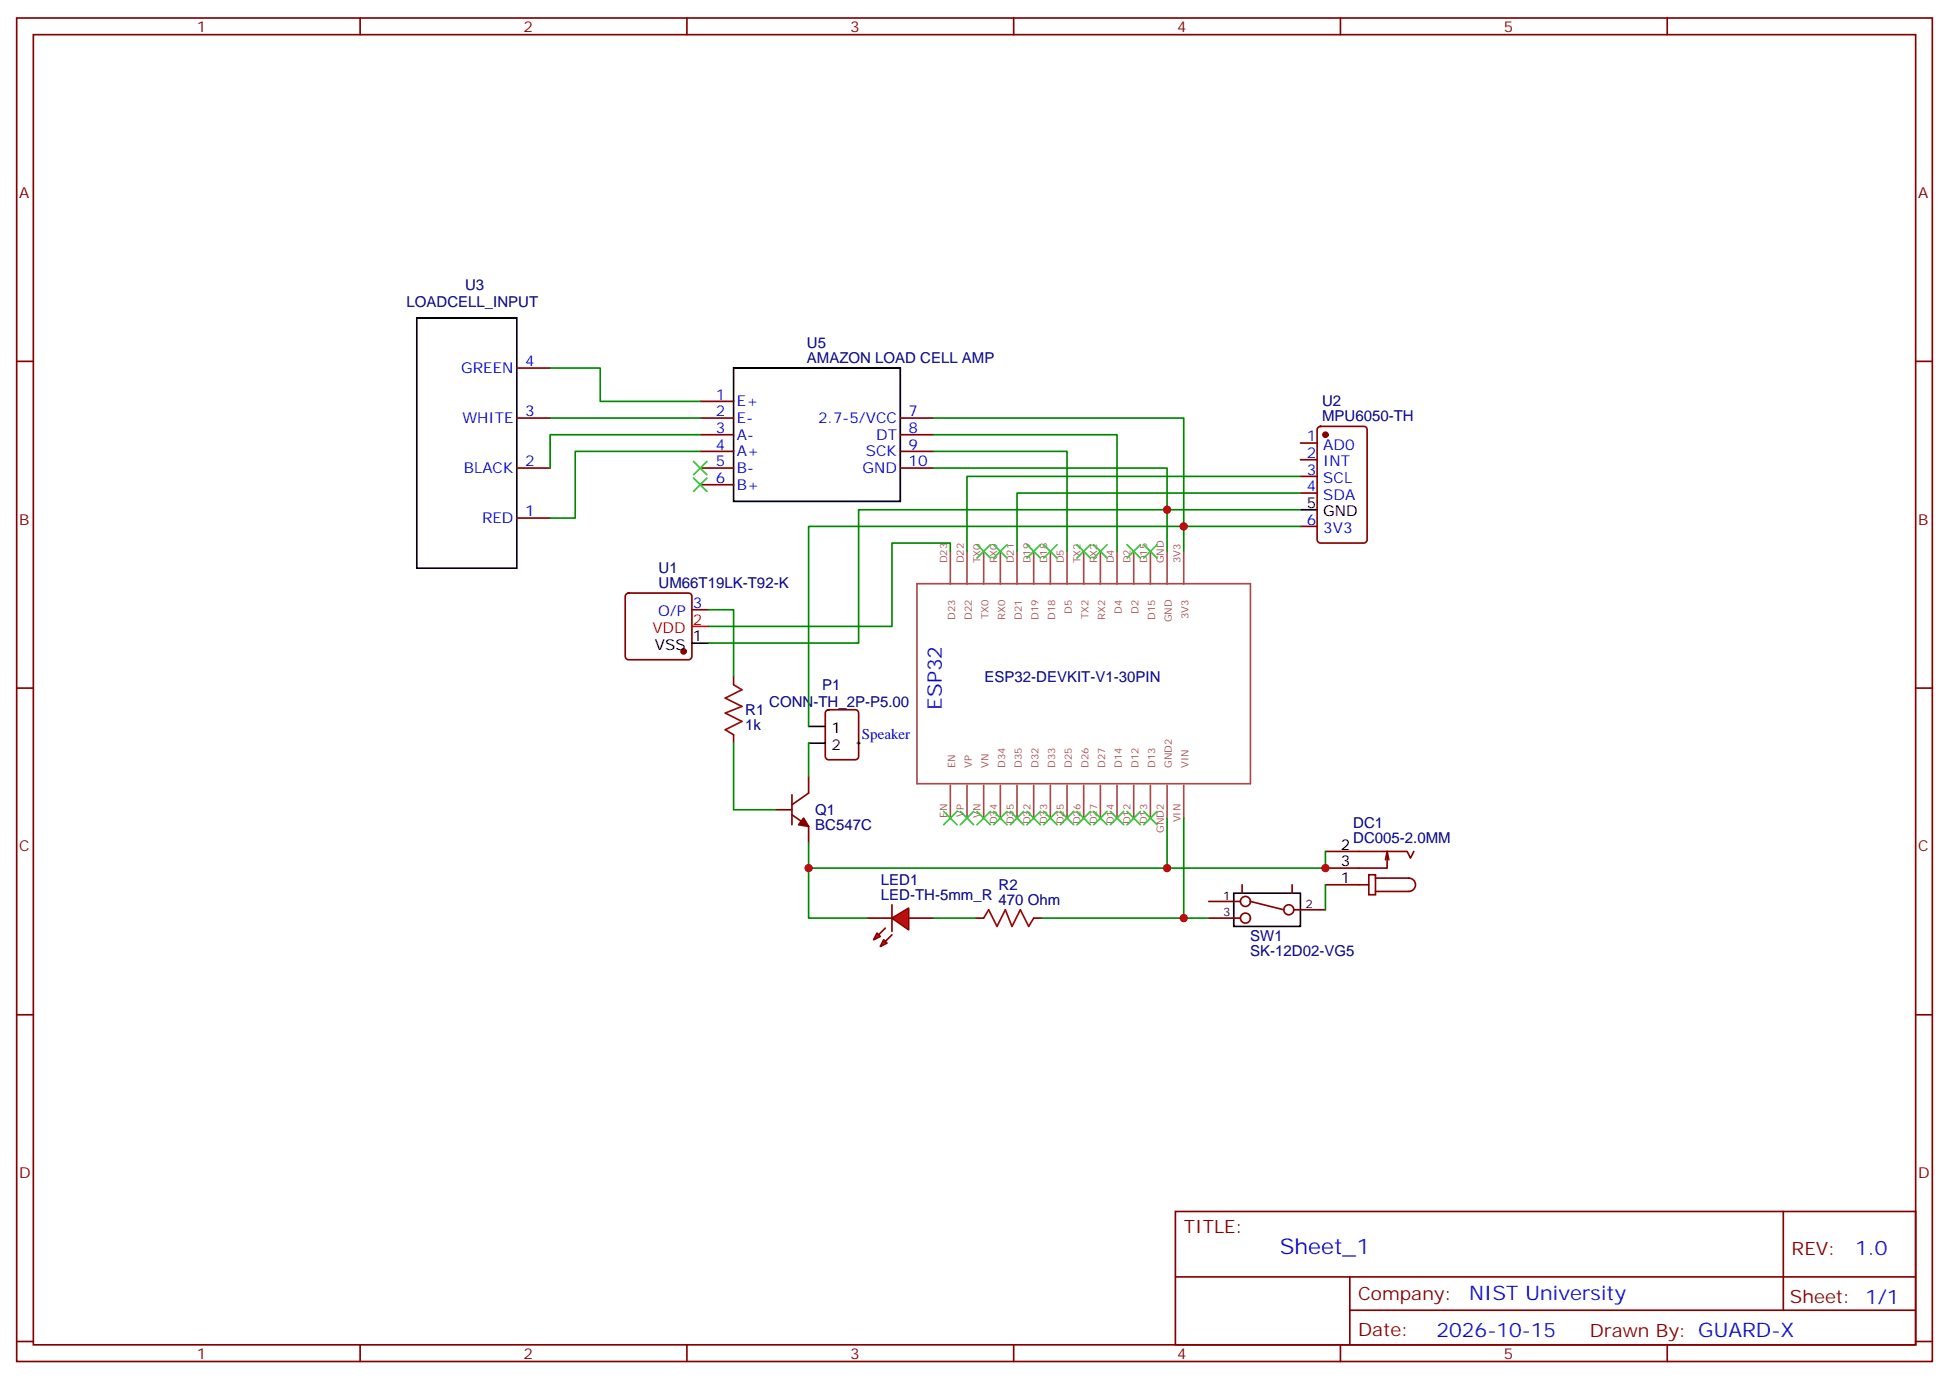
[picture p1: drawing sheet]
<svg xmlns="http://www.w3.org/2000/svg" width="412mm" height="292mm" viewBox="0 0 412 292" stroke-linecap="round" stroke-linejoin="round" font-family="sans-serif">
<g fill="none" stroke="#870000" stroke-width=".35">
<path d="M3.5 3.8h405.4v284.3h-405.4zM7.1 7.3h398.2v277.3h-398.2zM76.2 3.8v3.5M145.3 3.8v3.5M214.5 3.8v3.5M283.6 3.8v3.5M352.8 3.8v3.5M3.5 76.5h3.6M109.4 77.9h7M405.3 76.5h3.6M109.4 88.5h7M109.4 99.1h7"/>
<path d="M148.2 84.9h7M148.2 88.5h7M148.2 92h7M148.2 95.5h7M148.2 99.1h7M190.5 88.5h7.1M190.5 92h7.1M190.5 95.5h7.1M190.5 99.1h7.1M109.4 109.6h7M148.2 102.6h7M132.5 125.7l.5-.2h12.7a.71 .71 0 0 1 .7 .7v12.7a.76 .76 0 0 1-.7 .7h-12.7a.76 .76 0 0 1-.7-.7v-12.7z"/>
<path d="M146.4 129h3.5M3.5 145.6h3.6M155.2 143.2v1.7M155.2 155.5v1.8M174.9 150.4l.4-.2h5.7a.71 .71 0 0 1 .7 .7v9.2a.76 .76 0 0 1-.7 .7h-5.7a.76 .76 0 0 1-.7-.7v-9.2zM405.3 145.6h3.6M164 171.4h3.6M167.6 172.4l3.5 2.5v3.5M167.6 168.2v6.4M171.1 164.3v3.6l-3.5 2.4M206.4 194.3h1.7M218.7 194.3h1.8"/>
<path d="M280.5 180.2h17.2l.7 1.4 .8-1.4M280.5 187.3h9.1M289.6 185.1h1.4v4.3h-1.4zM291 185.8h7.1a1.41 1.41 0 0 1 1.4 1.5 1.41 1.41 0 0 1-1.4 1.4h-7.1M293.5 180.2l-.3 1.8M293.9 182l-.4-1.8v3.5h-13M3.5 214.8h3.6M405.3 214.8h3.6M248.7 256.4h156.6v28.2h-156.6zM377.3 256.4v20.9M248.7 270.2h156.5M285.6 277.3h119.6"/>
<path d="M285.6 270.2v14.2M3.5 283.9h3.6M76.2 284.6v3.5M145.3 284.6v3.5M214.5 284.6v3.5M283.6 284.6v3.5M352.8 284.6v3.5M405.3 283.9h3.6"/>
</g>
<g fill="none" stroke="#a64a4a" stroke-width=".35">
<path d="M201.1 116.7v6.9M204.6 116.7v6.9M208.1 116.7v6.9M211.7 116.7v6.9M215.2 116.7v6.9M218.7 116.7v6.9M222.2 116.7v6.9M225.8 116.7v6.9M229.3 116.7v6.9M232.8 116.7v6.9M236.4 116.7v6.9M239.9 116.7v6.9"/>
<path d="M243.4 116.7v6.9M246.9 116.7v6.9M250.5 116.7v6.9M194 123.5h70.6v42.4h-70.6zM201.1 166.2v6.9M204.6 166.2v6.9M208.1 166.2v6.9M211.7 166.2v6.9M215.2 166.2v6.9M218.7 166.2v6.9M222.2 166.2v6.9M225.8 166.2v6.9"/>
<path d="M229.3 166.2v6.9M232.8 166.2v6.9M236.4 166.2v6.9M239.9 166.2v6.9M243.4 166.2v6.9M246.9 166.2v6.9M250.5 166.2v6.9"/>
</g>
<path d="M88.2 67.3h21.2v52.9h-21.2zM155.2 77.9h35.3v28.2h-35.3zM146.4 136.1h3.5M171.1 153.7h3.5M171.1 157.3h3.5" fill="none" stroke="#000" stroke-width=".35"/>
<g fill="none" stroke="#008700" stroke-width=".35">
<path d="M116.4 77.9h10.6v7h21.2M116.4 88.5h31.8M148.2 95.5h-26.5v14.1h-5.3M148.2 92h-31.8v7.1M197.6 88.5h52.9v28.2M197.6 99.1h49.3v17.6M197.6 92h38.8v24.7M197.6 95.5h28.2v21.2M246.9 107.9h-65.2v28.2h-31.8M250.5 111.4h-79.4v42.3M149.9 129h5.3v14.2M155.2 157.3v14.1h8.8"/>
<path d="M171.1 157.3v7M246.9 173.1v10.6h-75.8v-5.3"/>
</g>
<g fill="#870000" stroke="#870000" stroke-width=".35">
<path d="M170 173.1l1.1 1.8-2.1-.3z"/>
<circle cx="144.6" cy="137.9" r=".53"/>
</g>
<path d="M146.4 132.6h3.5" fill="none" stroke="#f00" stroke-width=".35"/>
<path d="M146.8 97.6l2.8 2.9M149.6 97.6l-2.8 2.9M146.8 101.2l2.8 2.8M149.6 101.2l-2.8 2.8" fill="none" stroke="#3c3" stroke-width=".35"/>
<path d="M155.2 144.9l1.8 1.1-3.5 1.7 3.5 1.8-3.5 1.4 3.5 1.8-3.5 1.7 1.7 1.1M208.1 194.3l1.1-1.8 1.8 3.6 1.7-3.6 1.4 3.6 1.8-3.6 1.8 3.6 1-1.8" fill="none" stroke="#a10000" stroke-width=".35"/>
<path d="M181.3 157.3h.7M181.7 156.9v.7" fill="none" stroke="#000" stroke-width=".21"/>
<g fill="#f00" stroke="#870000" stroke-width=".35">
<path d="M188.7 194.3l3.6-2.1v4.6z"/>
<path d="M188.7 191.5v5.6z"/>
</g>
<g fill="#870000" stroke="#870000" stroke-width=".35">
<path d="M188.7 197.8l-1.4 1.4z"/>
<path d="M185.9 197.8l1.4-1.4z"/>
</g>
<g fill="#f00" stroke="#870000" stroke-width=".35">
<path d="M187 198.9l.7 .7-1.4 .7z"/>
<path d="M185.6 197.5l.7 .7-1.4 .7z"/>
</g>
<g fill="none" stroke="#870000" stroke-width=".35">
<path d="M275.2 93.8h3.5M275.2 97.3h3.5M278.9 90.4l.5-.2h9.2a.71 .71 0 0 1 .7 .7v23.3a.76 .76 0 0 1-.7 .7h-9.2a.76 .76 0 0 1-.7-.7v-23.3zM275.2 100.8h3.5M275.2 104.4h3.5M275.2 111.4h3.5M183.4 194.3h5.3M192.3 194.3h5.3M255.8 194.3h6.7M255.8 190.8h6.7M262.8 187.3v1.7M264.6 190.8l7 1.7"/>
<path d="M273.4 187.3v1.7M273.8 192.5h6.7"/>
<circle cx="263.5" cy="190.8" r="1.06"/>
<circle cx="263.5" cy="194.3" r="1.06"/>
<circle cx="272.7" cy="192.5" r="1.06"/>
</g>
<path d="M201.1 116.7v-1.8h-12.4v17.7h-38.8M246.9 107.9h28.3M250.5 111.4h24.7M275.2 104.4h-60v12.3M275.2 100.8h-70.6v15.9M250.5 173.1v21.2h5.3M171.1 183.7v10.6h12.3M197.6 194.3h8.8M220.5 194.3h30M280.5 180.2v3.5h-33.6M280.5 187.3v5.2" fill="none" stroke="#008700" stroke-width=".35"/>
<path d="M275.2 107.9h3.5M261.1 189h14.1v7.1h-14.1z" fill="none" stroke="#000" stroke-width=".35"/>
<g fill="none" stroke="#3c3" stroke-width=".35">
<path d="M206.7 115.3l2.8 2.8M209.5 115.3l-2.8 2.8M210.3 115.3l2.8 2.8M213.1 115.3l-2.8 2.8M217.3 115.3l2.8 2.8M220.1 115.3l-2.8 2.8M220.8 115.3l2.9 2.8M223.7 115.3l-2.9 2.8M227.9 115.3l2.8 2.8M230.7 115.3l-2.8 2.8M231.4 115.3l2.8 2.8M234.2 115.3l-2.8 2.8"/>
<path d="M238.5 115.3l2.8 2.8M241.3 115.3l-2.8 2.8M242 115.3l2.8 2.8M244.8 115.3l-2.8 2.8M199.7 171.7l2.8 2.9M202.5 171.7l-2.8 2.9M203.2 171.7l2.8 2.9M206 171.7l-2.8 2.9M206.7 171.7l2.8 2.9M209.5 171.7l-2.8 2.9M210.3 171.7l2.8 2.9M213.1 171.7l-2.8 2.9"/>
<path d="M213.8 171.7l2.8 2.9M216.6 171.7l-2.8 2.9M217.3 171.7l2.8 2.9M220.1 171.7l-2.8 2.9M220.8 171.7l2.9 2.9M223.7 171.7l-2.9 2.9M224.4 171.7l2.8 2.9M227.2 171.7l-2.8 2.9M227.9 171.7l2.8 2.9M230.7 171.7l-2.8 2.9M231.4 171.7l2.8 2.9M234.2 171.7l-2.8 2.9"/>
<path d="M234.9 171.7l2.9 2.9M237.8 171.7l-2.9 2.9M238.5 171.7l2.8 2.9M241.3 171.7l-2.8 2.9M242 171.7l2.8 2.9M244.8 171.7l-2.8 2.9"/>
</g>
<circle cx="280.5" cy="92" r=".53" fill="#870000" stroke="#870000" stroke-width=".35"/>
<g fill="#c00">
<circle cx="246.9" cy="107.9" r=".88"/>
<circle cx="250.5" cy="111.4" r=".88"/>
<circle cx="171.1" cy="183.7" r=".88"/>
<circle cx="246.9" cy="183.7" r=".88"/>
<circle cx="280.5" cy="183.7" r=".88"/>
<circle cx="250.5" cy="194.3" r=".88"/>
</g>
<text font-size="4.6" fill="#00f" x="270.8" y="265.4">Sheet_1</text>
<g font-size="4.2" fill="#00f">
<text x="199.3" y="150.2" transform="rotate(-90 199.3 150.2)">ESP32</text>
<text x="392.5" y="265.7">1.0</text>
<text x="310.9" y="275.2">NIST University</text>
<text x="304" y="283">2026-10-15</text>
</g>
<g font-size="3.9" fill="#800">
<text x="250.5" y="261">TITLE:</text>
<text x="379.1" y="265.7">REV:</text>
<text x="287.4" y="275.2">Company:</text>
<text x="378.7" y="275.8">Sheet: 1/1</text>
<text x="287.4" y="282.9">Date:</text>
<text x="336.4" y="282.9">Drawn By: GUARD-X</text>
</g>
<g font-size="3.2" fill="#800">
<text x="41.6" y="6.8">1</text>
<text x="110.8" y="6.8">2</text>
<text x="179.9" y="6.8">3</text>
<text x="249.1" y="6.8">4</text>
<text x="318.2" y="6.8">5</text>
<text x="4.1" y="41.9">A</text>
<text x="405.9" y="41.9">A</text>
<text x="4.1" y="111.1">B</text>
<text x="405.9" y="111.1">B</text>
<text x="4.1" y="180.2">C</text>
<text x="405.9" y="180.2">C</text>
<text x="4.1" y="249.3">D</text>
<text x="405.9" y="249.3">D</text>
<text x="41.6" y="287.6">1</text>
<text x="110.8" y="287.6">2</text>
<text x="179.9" y="287.6">3</text>
<text x="249.1" y="287.6">4</text>
<text x="318.2" y="287.6">5</text>
</g>
<g font-size="3.2" fill="#000080">
<text x="86" y="65">LOADCELL_INPUT</text>
<text x="98.4" y="61.4">U3</text>
<text x="170.7" y="76.8">AMAZON LOAD CELL AMP</text>
<text x="170.7" y="73.7">U5</text>
<text x="279.7" y="89.1">MPU6050-TH</text>
<text x="279.7" y="85.9">U2</text>
<text x="139.4" y="124.5">UM66T19LK-T92-K</text>
<text x="139.4" y="121.3">U1</text>
<text x="162.8" y="149.6">CONN-TH_2P-P5.00</text>
<text x="174" y="146">P1</text>
<text x="208.3" y="144.3">ESP32-DEVKIT-V1-30PIN</text>
<text x="157.7" y="154.6">1k</text>
<text x="157.7" y="151.4">R1</text>
<text x="172.5" y="172.6">Q1</text>
<text x="172.5" y="175.7">BC547C</text>
<text x="286.3" y="178.4">DC005-2.0MM</text>
<text x="286.3" y="175.3">DC1</text>
<text x="186.4" y="190.4">LED-TH-5mm_R</text>
<text x="186.4" y="187.3">LED1</text>
<text x="211.3" y="191.5">470 Ohm</text>
<text x="211.3" y="188.3">R2</text>
<text x="264.5" y="202.3">SK-12D02-VG5</text>
<text x="264.5" y="199.1">SW1</text>
</g>
<g font-size="3.2" fill="#00f">
<text x="111.1" y="77.5">4</text>
<text x="97.6" y="79">GREEN</text>
<text x="97.8" y="89.5">WHITE</text>
<text x="111.1" y="88.1">3</text>
<text x="151.4" y="84.6">1</text>
<text x="151.4" y="88.1">2</text>
<text x="155.9" y="86">E+</text>
<text x="155.9" y="89.5">E-</text>
<text x="173.1" y="89.5">2.7-5/VCC</text>
<text x="192.3" y="88.1">7</text>
<text x="151.4" y="91.7">3</text>
<text x="151.4" y="95.2">4</text>
<text x="155.9" y="93.1">A-</text>
<text x="185.4" y="93.1">DT</text>
<text x="192.3" y="91.7">8</text>
<text x="192.3" y="95.2">9</text>
<text x="276.5" y="93.4">1</text>
<text x="280" y="95.2">AD0</text>
<text x="98.1" y="100.1">BLACK</text>
<text x="111.1" y="98.7">2</text>
<text x="151.4" y="98.7">5</text>
<text x="155.9" y="96.6">A+</text>
<text x="155.9" y="100.1">B-</text>
<text x="182.5" y="100.1">GND</text>
<text x="183.2" y="96.6">SCK</text>
<text x="192.3" y="98.7">10</text>
<text x="276.5" y="96.9">2</text>
<text x="276.5" y="100.5">3</text>
<text x="280" y="98.7">INT</text>
<text x="151.4" y="102.2">6</text>
<text x="155.9" y="103.6">B+</text>
<text x="276.5" y="104">4</text>
<text x="280" y="102.2">SCL</text>
<text x="280" y="105.8">SDA</text>
<text x="102" y="110.7">RED</text>
<text x="111.1" y="109.3">1</text>
<text x="276.5" y="111.1">6</text>
<text x="280" y="112.8">3V3</text>
<text x="139.2" y="130.5">O/P</text>
<text x="146.6" y="128.7">3</text>
<text x="182.4" y="156.4">Speaker</text>
</g>
<g font-size="3.2">
<text x="276.5" y="107.5">5</text>
<text x="280" y="109.3">GND</text>
<text x="138.6" y="137.5">VSS</text>
<text x="146.6" y="135.7">1</text>
<text x="175.9" y="155.2">1</text>
<text x="175.9" y="158.7">2</text>
<text x="283.7" y="179.8">2</text>
<text x="283.7" y="183.4">3</text>
<text x="283.7" y="186.9">1</text>
</g>
<g font-size="3.2" fill="#f00">
<text x="138" y="134">VDD</text>
<text x="146.6" y="132.2">2</text>
</g>
<g font-size="2.5">
<text x="258.8" y="190.4">1</text>
<text x="258.8" y="194">3</text>
<text x="276.2" y="192.2">2</text>
</g>
<g font-size="2.1" fill="#a54b4b">
<text x="200.4" y="119.3" transform="rotate(-90 200.4 119.3)">D23</text>
<text x="203.9" y="119.3" transform="rotate(-90 203.9 119.3)">D22</text>
<text x="207.4" y="119.3" transform="rotate(-90 207.4 119.3)">TX0</text>
<text x="211" y="119.3" transform="rotate(-90 211 119.3)">RX0</text>
<text x="214.5" y="119.3" transform="rotate(-90 214.5 119.3)">D21</text>
<text x="218" y="119.3" transform="rotate(-90 218 119.3)">D19</text>
<text x="221.6" y="119.3" transform="rotate(-90 221.6 119.3)">D18</text>
<text x="225.1" y="119.3" transform="rotate(-90 225.1 119.3)">D5</text>
<text x="228.6" y="119.3" transform="rotate(-90 228.6 119.3)">TX2</text>
<text x="232.1" y="119.3" transform="rotate(-90 232.1 119.3)">RX2</text>
<text x="235.7" y="119.3" transform="rotate(-90 235.7 119.3)">D4</text>
<text x="239.2" y="119.3" transform="rotate(-90 239.2 119.3)">D2</text>
<text x="242.7" y="119.3" transform="rotate(-90 242.7 119.3)">D15</text>
<text x="246.2" y="119.3" transform="rotate(-90 246.2 119.3)">GND</text>
<text x="249.8" y="119.3" transform="rotate(-90 249.8 119.3)">3V3</text>
<text x="202.1" y="131.2" transform="rotate(-90 202.1 131.2)">D23</text>
<text x="205.7" y="131.2" transform="rotate(-90 205.7 131.2)">D22</text>
<text x="209.2" y="131" transform="rotate(-90 209.2 131)">TX0</text>
<text x="212.7" y="131.2" transform="rotate(-90 212.7 131.2)">RX0</text>
<text x="216.2" y="131.2" transform="rotate(-90 216.2 131.2)">D21</text>
<text x="219.8" y="131.2" transform="rotate(-90 219.8 131.2)">D19</text>
<text x="223.3" y="131.2" transform="rotate(-90 223.3 131.2)">D18</text>
<text x="226.8" y="129.9" transform="rotate(-90 226.8 129.9)">D5</text>
<text x="230.3" y="131" transform="rotate(-90 230.3 131)">TX2</text>
<text x="233.9" y="131.2" transform="rotate(-90 233.9 131.2)">RX2</text>
<text x="237.4" y="129.9" transform="rotate(-90 237.4 129.9)">D4</text>
<text x="240.9" y="129.9" transform="rotate(-90 240.9 129.9)">D2</text>
<text x="244.5" y="131.2" transform="rotate(-90 244.5 131.2)">D15</text>
<text x="248" y="131.7" transform="rotate(-90 248 131.7)">GND</text>
<text x="251.5" y="131" transform="rotate(-90 251.5 131)">3V3</text>
<text x="202.1" y="162.5" transform="rotate(-90 202.1 162.5)">EN</text>
<text x="205.7" y="162.5" transform="rotate(-90 205.7 162.5)">VP</text>
<text x="209.2" y="162.5" transform="rotate(-90 209.2 162.5)">VN</text>
<text x="212.7" y="162.5" transform="rotate(-90 212.7 162.5)">D34</text>
<text x="216.2" y="162.5" transform="rotate(-90 216.2 162.5)">D35</text>
<text x="219.8" y="162.5" transform="rotate(-90 219.8 162.5)">D32</text>
<text x="223.3" y="162.5" transform="rotate(-90 223.3 162.5)">D33</text>
<text x="226.8" y="162.5" transform="rotate(-90 226.8 162.5)">D25</text>
<text x="230.3" y="162.5" transform="rotate(-90 230.3 162.5)">D26</text>
<text x="233.9" y="162.5" transform="rotate(-90 233.9 162.5)">D27</text>
<text x="237.4" y="162.5" transform="rotate(-90 237.4 162.5)">D14</text>
<text x="240.9" y="162.5" transform="rotate(-90 240.9 162.5)">D12</text>
<text x="244.5" y="162.5" transform="rotate(-90 244.5 162.5)">D13</text>
<text x="248" y="162.5" transform="rotate(-90 248 162.5)">GND2</text>
<text x="251.5" y="162.5" transform="rotate(-90 251.5 162.5)">VIN</text>
<text x="200.4" y="173.1" transform="rotate(-90 200.4 173.1)">EN</text>
<text x="203.9" y="172.9" transform="rotate(-90 203.9 172.9)">VP</text>
<text x="207.4" y="173.2" transform="rotate(-90 207.4 173.2)">VN</text>
<text x="211" y="174.5" transform="rotate(-90 211 174.5)">D34</text>
<text x="214.5" y="174.5" transform="rotate(-90 214.5 174.5)">D35</text>
<text x="218" y="174.5" transform="rotate(-90 218 174.5)">D32</text>
<text x="221.6" y="174.5" transform="rotate(-90 221.6 174.5)">D33</text>
<text x="225.1" y="174.5" transform="rotate(-90 225.1 174.5)">D25</text>
<text x="228.6" y="174.5" transform="rotate(-90 228.6 174.5)">D26</text>
<text x="232.1" y="174.5" transform="rotate(-90 232.1 174.5)">D27</text>
<text x="235.7" y="174.5" transform="rotate(-90 235.7 174.5)">D14</text>
<text x="239.2" y="174.5" transform="rotate(-90 239.2 174.5)">D12</text>
<text x="242.7" y="174.5" transform="rotate(-90 242.7 174.5)">D13</text>
<text x="246.2" y="176.3" transform="rotate(-90 246.2 176.3)">GND2</text>
<text x="249.8" y="174.1" transform="rotate(-90 249.8 174.1)">VIN</text>
</g>
</svg>
